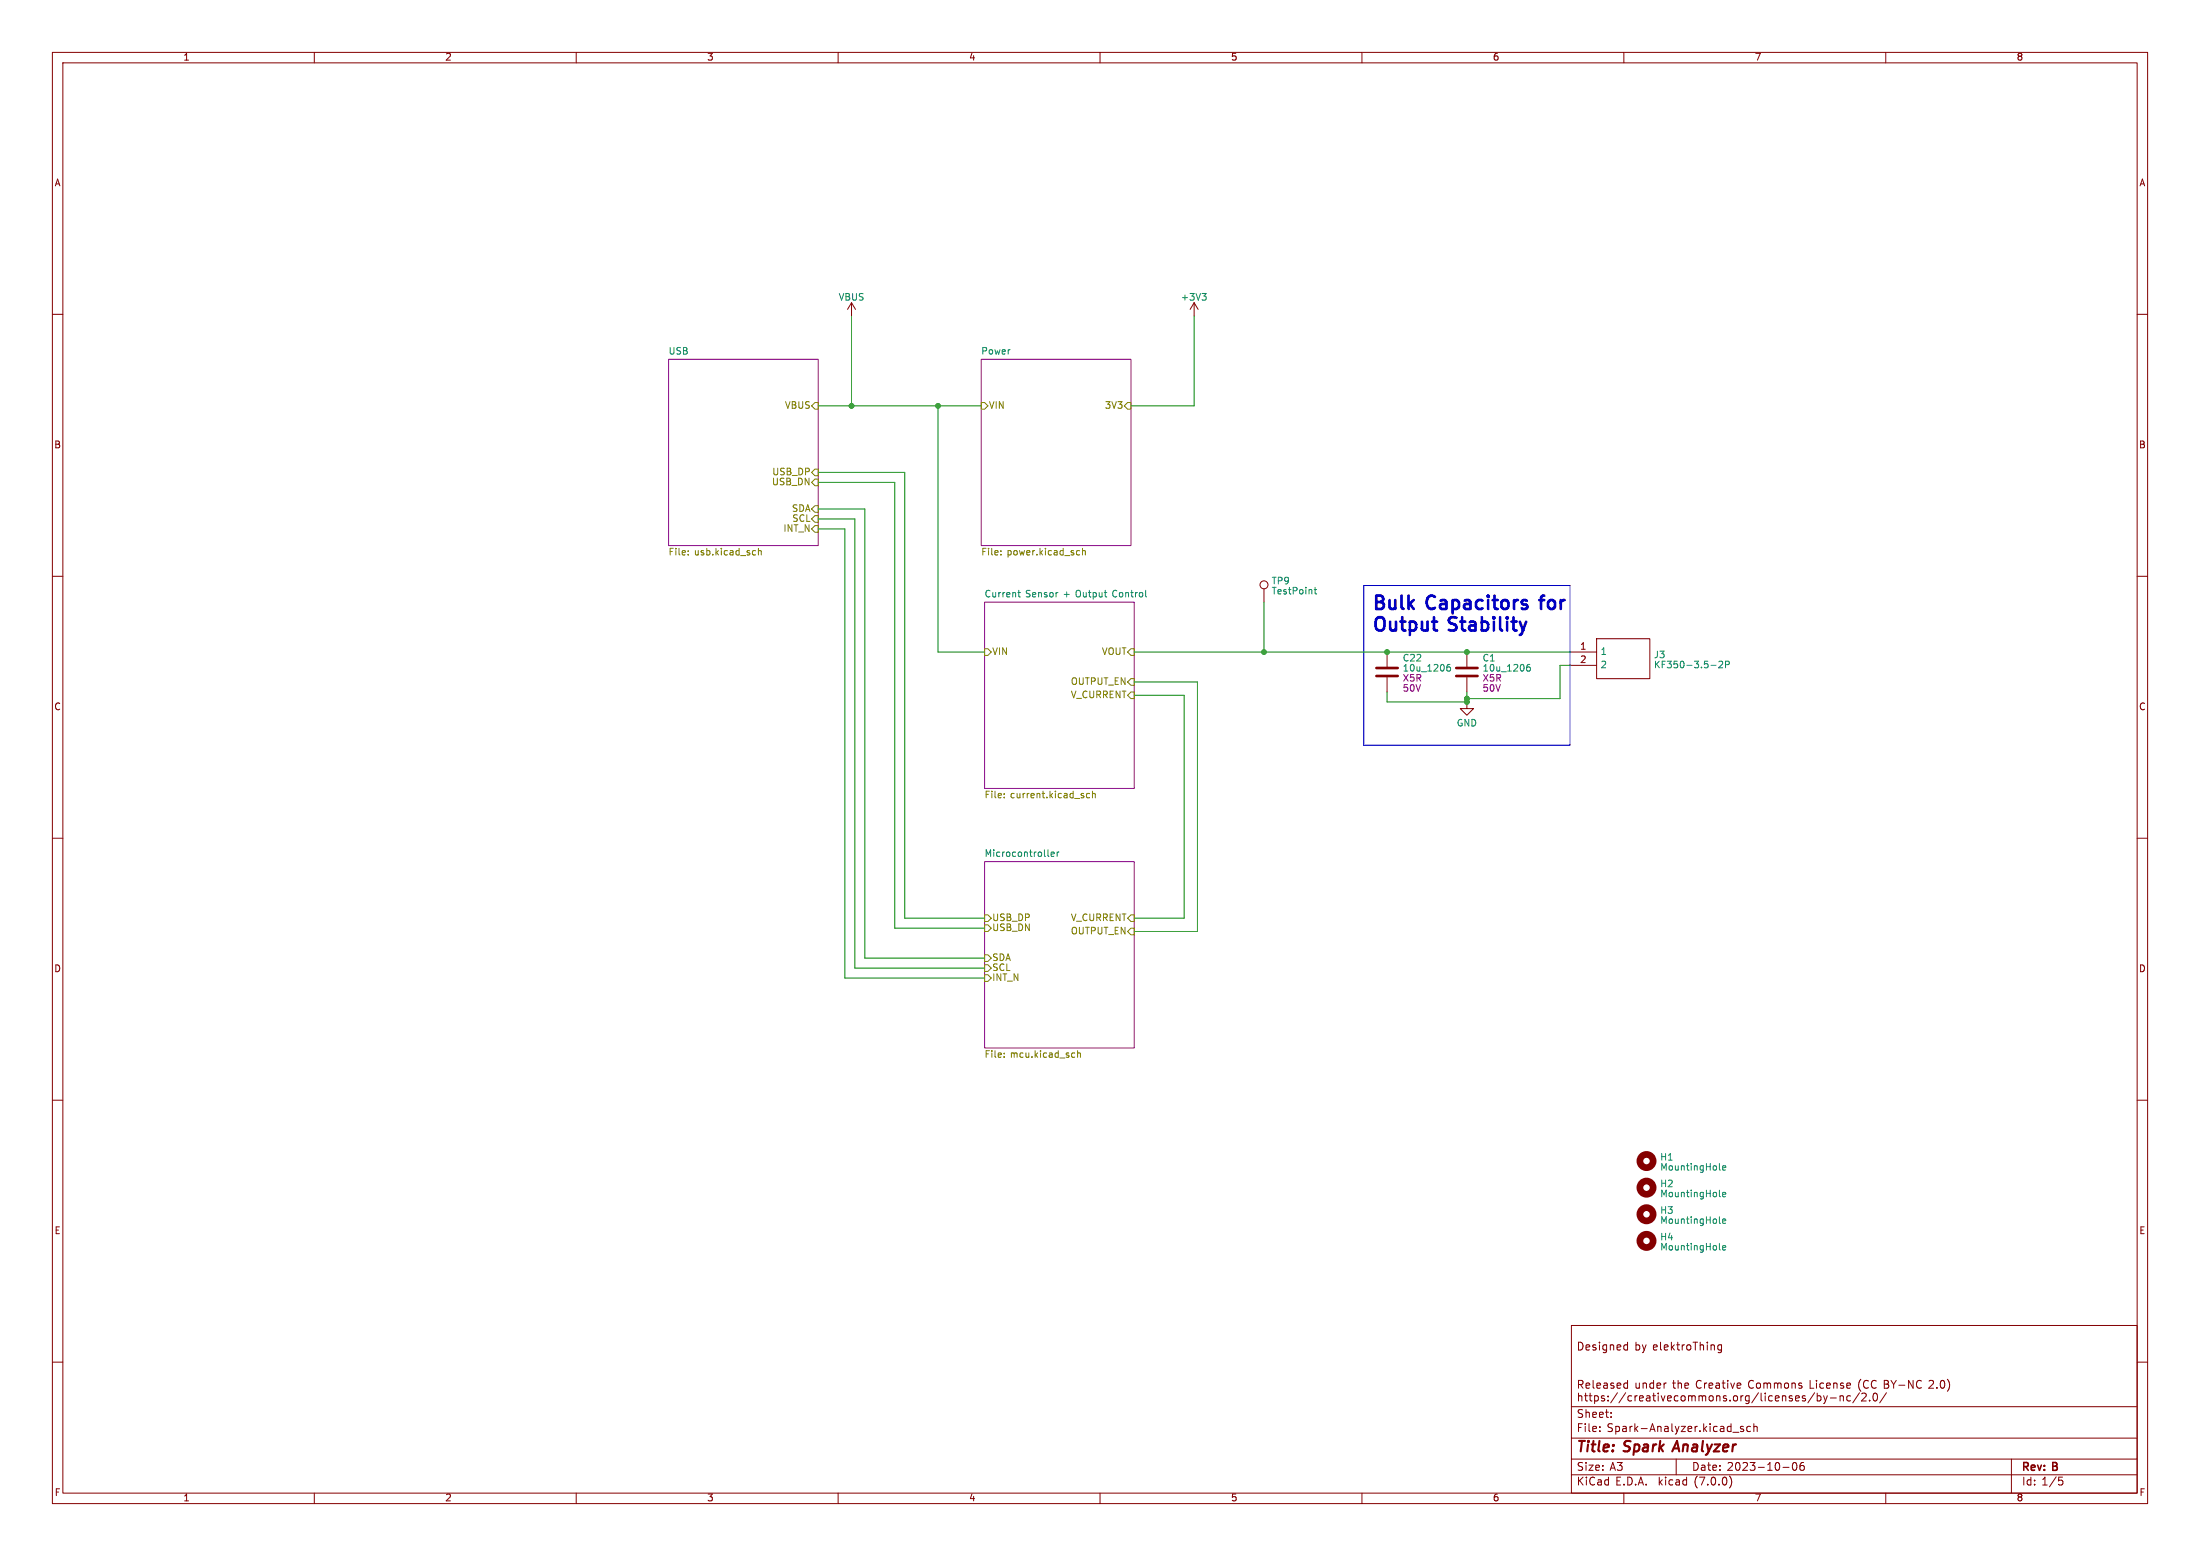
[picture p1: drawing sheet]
<svg xmlns="http://www.w3.org/2000/svg" width="420mm" height="297mm" viewBox="0 0 420 297" stroke-linecap="round" stroke-linejoin="round" font-family="sans-serif">
<g fill="none" stroke="#840000" stroke-width=".19">
<path d="M10 10h400v277h-400zM12 12h396v273h-396zM60 10v2M110 10v2M160 10v2M210 10v2M260 10v2M310 10v2M360 10v2M10 60h2M162.6 57.8l-.8 1.3M162.6 57.8v2.5"/>
<path d="M162.6 57.8l.7 1.3M228 57.8l-.8 1.3M228 57.8v2.5M228 57.8l.7 1.3M408 60h2M10 110h2M241.3 112.4v2.5M408 110h2M264.8 124.5v2.8M264.8 129.3v2.8M280 134v1.3h1.3l-1.3 1.2-1.2-1.2h1.2M280 124.5v2.8"/>
<path d="M280 129.3v2.8M299.7 124.5h5.1M299.7 127h5.1M304.8 121.9h10.2v7.6h-10.2zM10 160h2M408 160h2M10 210h2M408 210h2M10 260h2M300 253h108v32h-108zM301.3 256.2a.76 .76 0 0 1 .9 .7 .76 .76 0 0 1-.9 .8zM302.8 257.2l.7-.1-.1-.3-.4-.1-.2 .2v.7h.6"/>
<path d="M304.6 256.8l-.3-.1-.2 .2v.2l.5 .2v.3h-.5M305.3 256.2v.1M305.3 256.7v1M306.7 256.8l-.4-.1-.3 .3 .1 .6h.6M306.7 256.7v1.2l-.3 .3-.3-.1M307.4 256.8l.2-.1 .4 .1 .1 .9M307.4 256.7v1M308.7 257.2l.7-.1-.1-.3-.4-.1-.2 .2 .1 .7h.5M310.7 256.8l-.4-.1-.3 .3 .1 .6h.6M310.7 256.2v1.5M312.3 256.8l.4-.1 .3 .3-.1 .6h-.6M312.3 256.2v1.5"/>
<path d="M313.5 256.7l.4 1M313.9 257.7l-.4 .5M314.2 256.7l-.3 1M315.6 257.2l.8-.1-.1-.3-.4-.1-.3 .2 .1 .7h.6M317 256.2v1.3l.2 .2M317.7 257.2l.7-.1v-.3l-.5-.1-.2 .2 .1 .7h.6M319.1 256.2v1.5M319.2 257.1l.4 .6M319.6 256.7l-.5 .6M320.1 256.7h.5M320.3 256.2v1.3l.3 .2M321.1 256.7v1"/>
<path d="M321.6 256.7l-.3 .1-.2 .2M322.1 256.8l.4-.1 .3 .3v.4l-.3 .3-.4-.1-.1-.2zM323.2 256.2h.9M323.6 256.2v1.5M324.6 256.8l.2-.1 .3 .1 .1 .9M324.6 256.2v1.5M325.9 256.2v.1M325.9 256.7v1M326.6 256.8l.3-.1 .3 .1 .1 .9M326.6 256.7v1M328.6 256.8l-.4-.1-.3 .3 .2 .6h.5M328.6 256.7v1.2l-.2 .3-.4-.1"/>
<path d="M408 260h2M300 278.5h108M300 274.5h108M300 268.5h108M301.3 263.5v1.5M301.3 265.9v1.5M301.3 266.6l.3-.2 .3 .1 .1 .9M301.7 264.3l.5 .7M302.1 264.1l-.2 .2h-.6M302.5 266.4h.6M302.7 265.9v1.3l.4 .2M302.8 264.1v.8h.6"/>
<path d="M303.3 266.4h.6M303.4 264.1l.1 .2-.7 .2M303.6 265.9v1.3l.3 .2M304.1 263.5v1.3l.2 .2M304.4 266.5l.4-.1 .3 .3-.1 .6h-.6M304.4 266.4v1.5M304.9 264.1v.8h.6M305.4 273.1v.2M305.4 272.3v.2M305.5 264.1l.1 .2-.8 .2M306.3 266.5l-.4-.1-.2 .2 .1 .2 .5 .2v.3h-.6M306.8 264.1v.9"/>
<path d="M306.8 264.3l-.5 .1a.29 .29 0 0 0-.2 .3 .29 .29 0 0 0 .2 .3l.5-.1M307 267.3v.1M307 266.5v.1M307.6 270.4v.2M307.6 269.6v.2M307.6 264.1v.3l.5 .2v.2l-.2 .2-.4-.1M308.8 264.1v.8h.5M308.8 265.8l-1.3 2M309.3 264.1l.1 .2-.7 .2M310.1 264.1v.7l.2 .2 .4-.1M310.3 264l.4 .1M310.3 265.8l-1.2 2"/>
<path d="M310.7 263.5v1.5M311.5 266.5l-.4-.1-.3 .3 .1 .6h.6M312.1 266.4v1M312.3 264l.1 .9 .3 .1 .3-.2M312.6 266.4l-.3 .1-.2 .2M313 264v1M313 266.9l.7-.1-.1-.3-.4-.1-.2 .2 .1 .7h.5M313.7 264.1l.2-.1 .3 .1 .1 .9M313.7 264v1M314.3 266.5h.6l.1 .9M315 266.8h-.5a.29 .29 0 0 0-.2 .3 .29 .29 0 0 0 .2 .3l.5-.1M315.5 266.4h.6"/>
<path d="M315.7 263.5v1.5M315.7 264.1l-.5-.1-.2 .3 .1 .6h.6M315.7 265.9v1.3l.4 .2M316.3 264.5l.7-.2v-.2l-.5-.1-.2 .2 .1 .7h.6M316.6 265.9v.2M316.6 266.4v1M317.1 266.4l.4 1 .3-1M317.7 264v1M318.1 264l-.3 .1-.1 .2M318.3 266.9l.8-.1-.1-.3-.4-.1-.3 .2 .1 .7h.6M319.3 264h.6M319.5 263.5v1.3l.4 .2"/>
<path d="M320 278.5v3M320.3 266.5l-.4-.1-.3 .3 .2 .6h.5M320.4 264.1l.2-.1 .3 .1 .1 .9M320.4 263.5v1.5M321.1 266.5l.3-.1 .3 .3v.4l-.3 .3-.3-.1-.2-.2zM321.6 264.5l.8-.2-.1-.2-.4-.1-.3 .2 .1 .7h.6M322.3 266.4v1M322.3 266.6l.5-.2 .2 .2M323 266.6l.2-.2 .4 .1v.9M323 266.6v.8M324.3 266.6l.5-.2 .2 .2M324.3 266.4v1"/>
<path d="M324.8 263.6a.6 .6 0 0 0-.8 0 .6 .6 0 0 0-.2 .7 .56 .56 0 0 0 .3 .6 .56 .56 0 0 0 .7-.1M325 266.6l.2-.2 .4 .1v.9M325 266.6v.8M325.4 264v1M325.8 264l-.3 .1-.1 .2M326.3 264.5l.7-.2-.1-.2-.4-.1-.2 .2v.7h.6M326.4 266.5l.4-.1 .3 .3v.4l-.3 .3-.4-.1-.1-.2zM327.6 264.1h.6l.1 .9M327.7 266.6l.2-.2 .4 .1v.9M327.7 266.4v1M328.3 264.3l-.5 .1a.29 .29 0 0 0-.3 .3 .29 .29 0 0 0 .3 .3l.5-.1M328.8 264h.5"/>
<path d="M329 263.5v1.3l.3 .2M329.6 266.5l-.4-.1-.2 .2 .1 .2 .5 .2v.3h-.6M329.8 263.5v.1M329.8 264v1M330.3 267.3v.1M330.4 264l.4 1 .3-1M330.8 273.4h1.2M331 266.6l.2-.2 .4 .2 .1 .5-.1 .2-.4 .1-.2-.1zM331.6 264.5l.7-.2v-.2l-.5-.1-.2 .2 .1 .7h.6M332.3 266.4v1M332.8 266.4l-.3 .1-.2 .2M332.8 272.3h-.3l-.3 .2 .1 .2 .5 .1v.4h-.6"/>
<path d="M333.9 266.5l-.4-.1-.3 .3 .1 .6h.6M333.9 266.4v1.2l-.3 .3-.3-.1M334.2 272.3h-.5l-.2 .2 .1 .7h.6M334.7 263.6a.6 .6 0 0 0-.7 0 .6 .6 0 0 0-.2 .7 .56 .56 0 0 0 .3 .6 .56 .56 0 0 0 .6-.1M334.8 272.4l.2-.1h.4l.1 1M334.8 271.8v1.5M335.4 264.1l.4-.1 .3 .3v.4l-.3 .3-.4-.1-.1-.2zM335.7 265.8l-1.3 2M336.2 265.9v1.3l.2 .2M336.7 264.1l.5-.1 .2 .2M336.7 264v1M337 265.9v.2"/>
<path d="M337 266.4v1M337.4 264.2l.2-.2 .3 .1 .1 .9M337.4 264.2v.8M338.3 266.5l-.4-.1-.3 .3 .2 .6h.5M338.7 264.1l.5-.1 .2 .2M338.7 264v1M338.9 266.9l.7-.1v-.3l-.5-.1-.2 .2 .1 .7h.6M339.4 264.2l.2-.2 .3 .1 .1 .9M339.4 264.2v.8M340.3 266.6l.2-.2 .3 .1 .1 .9M340.3 266.4v1M340.8 264.1l.4-.1 .2 .3v.4l-.2 .3-.4-.1-.1-.2z"/>
<path d="M342.1 264.1l.2-.1 .4 .1v.9M342.1 264v1M342.1 266.5l-.3-.1-.2 .2v.2l.5 .2v.3h-.5M342.4 279.2h.1a.8 .8 0 0 1 .6 .7 .8 .8 0 0 1-.6 .8 .99 .99 0 0 1-.1-1.5zM342.8 266.9l.7-.1-.1-.3-.4-.1-.2 .2v.7h.6M343.9 264.1l-.3-.1-.2 .2v.2l.5 .2v.3h-.5M344.3 279.2a.59 .59 0 0 0-.7 .6v.6l.1 .2 .5 .1 .2-.2 .1-.5-.2-.2-.4-.1-.3 .3M344.6 266.5l-.3-.1-.2 .2v.2l.5 .2v.3h-.5M345.6 263.5v1.5h.7M346.4 265.8l-1.3 2M346.8 263.5v.1M346.8 264v1"/>
<path d="M346.9 266.5l.4-.1 .3 .3-.1 .6h-.6M346.9 265.9v1.5M348.1 264.1l-.4-.1-.3 .3 .2 .6h.5M348.1 266.4l.4 1M348.5 267.4l-.4 .5M348.7 264.5l.7-.2-.1-.2-.4-.1-.2 .2 .1 .7h.5M348.8 266.4l-.3 1M349.4 266.8h1.2M350.1 264.1l.2-.1 .3 .1 .1 .9M350.1 264v1M351.3 266.6l.2-.2 .3 .1 .1 .9M351.3 266.4v1"/>
<path d="M351.9 264.1l-.3-.1-.3 .2 .1 .2 .5 .2v.3h-.6M352.6 264.5l.7-.2-.1-.2-.4-.1-.2 .2v.7h.6M353.3 266.5l-.5-.1-.2 .3 .1 .6h.6M355 265.8l-1.3 2M355.2 263.3a1.73 1.73 0 0 0 0 2.3M355.4 266.1l.6-.2 .2 .2 .1 .2-1 1.1h1M356.7 263.6a.6 .6 0 0 0-.8 0 .6 .6 0 0 0-.2 .7 .56 .56 0 0 0 .3 .6 .56 .56 0 0 0 .7-.1M356.9 267.3v.1M357.8 266l.1-.1a.8 .8 0 0 1 .5 .8 .8 .8 0 0 1-.5 .7 1 1 0 0 1-.1-1.4zM358.2 263.6a.6 .6 0 0 0-.8 0 .6 .6 0 0 0-.2 .7 .56 .56 0 0 0 .3 .6 .56 .56 0 0 0 .7-.1M359.7 263.5h.5l.2 .1 .1 .3-.3 .3a.4 .4 0 0 1 .4 .4 .4 .4 0 0 1-.3 .4h-.6zM359.7 264.2h.5"/>
<path d="M360.1 265.8l-1.3 2M361 263.5l.5 .8M361.5 264.3v.7M362 263.5l-.5 .8M362.5 264.4h1.1M365.2 263.5v1.5l-.8-1.5v1.5M366.8 263.6a.6 .6 0 0 0-.8 0 .6 .6 0 0 0-.1 .7 .56 .56 0 0 0 .2 .6 .56 .56 0 0 0 .7-.1M368.3 263.6l.5-.1 .2 .1 .1 .3-.9 1.1h.9M369.8 264.8v.2M370.6 263.6l.2-.1a.8 .8 0 0 1 .5 .7 .8 .8 0 0 1-.5 .8 1 1 0 0 1-.2-1.4zM371.8 263.3a1.72 1.72 0 0 1 0 2.3M384 278.5v6.5"/>
<path d="M60 285v2M110 285v2M160 285v2M210 285v2M260 285v2M300 281.5h108M310 285v2M330.2 281.8a1.74 1.74 0 0 1 0 2.2M340.4 280.1h1.1M360 285v2M393.2 282.5h.3l.3 .3-.1 .6-.5 .1"/>
<circle cx="241.3" cy="111.6" r=".76"/>
</g>
<path d="M320.2 275l-1 2" fill="none" stroke="#840000" stroke-width=".4"/>
<g fill="#fff" stroke="#fff" stroke-width=".19">
<path d="M188 114.9h28.5v35.6h-28.5z"/>
<path d="M127.6 68.6h28.6v35.5h-28.6z"/>
<path d="M188 164.5h28.5v35.5h-28.5z"/>
<path d="M187.3 68.6h28.6v35.5h-28.6z"/>
</g>
<path d="M127.6 68.6h28.6v35.5h-28.6zM187.3 68.6h28.6v35.5h-28.6zM188 114.9h28.5v35.6h-28.5zM188 164.5h28.5v35.5h-28.5z" fill="none" stroke="#840084" stroke-width=".19"/>
<g fill="none" stroke="#848400" stroke-width=".19">
<path d="M154.9 77.5l.7-.7h.6v1.3h-.6zM187.3 76.8h.7l.6 .7-.6 .6h-.7zM215.3 76.8h.6v1.3h-.6l-.7-.6zM154.9 90.2l.7-.7h.6v1.3h-.6zM154.9 92.1l.7-.7h.6v1.3h-.6zM154.9 97.2l.7-.7h.6v1.3h-.6zM154.9 99.1l.7-.7h.6v1.3h-.6zM131.4 105.8v.1M131.4 105.1v.2M144.8 104.7v1.2M144.8 105.2l.2-.1h.3v.8M155.6 100.3h.6v1.3h-.6l-.7-.6z"/>
<path d="M191.1 105.8v.1M191.1 105.1v.2M205.7 105.1h.4M206.1 105.9h-.4M206.7 105.2l.1-.1h.3l.1 .8M206.7 104.7v1.2M188 123.8h.6l.6 .7-.6 .6h-.6zM215.9 123.8h.6v1.3h-.6l-.6-.6zM215.9 132.1h.6v1.3h-.6l-.6-.7zM215.9 129.5h.6v1.3h-.6l-.6-.6zM191.7 152.2v.1M191.7 151.5v.1"/>
<path d="M208 151.5l-.3-.1-.3 .3 .1 .5h.5M208.6 151.6l.1-.2 .3 .1 .1 .8M208.6 151v1.3M188 176.5h.6l.6 .7-.6 .6h-.6zM188 174.6h.6l.6 .7-.6 .6h-.6zM215.9 174.6h.6v1.3h-.6l-.6-.6zM215.9 177.2h.6v1.2h-.6l-.6-.6zM188 182.2h.6l.6 .7-.6 .6h-.6zM188 186.1h.6l.6 .6-.6 .6h-.6zM188 184.2h.6l.6 .6-.6 .6h-.6zM191.7 201.7v.1M191.7 201v.2"/>
<path d="M205.1 201h.1M205.2 201.8h-.1M205.7 200.5v1.3M205.7 201.1l.2-.1h.3l.1 .8"/>
</g>
<g fill="none" stroke="#008484" stroke-width=".19">
<path d="M229.5 56h.8l-.5 .5M230 56.5l.3 .2v.3l-.3 .3M194.3 113.1h.5M194.5 112.7v1.1l.3 .1M218.8 113.9h.1M250.9 112.5h.5M251.1 112.1v1.1l.3 .2M276.8 126.8l-.4 .1a.86 .86 0 0 0 0 1.2l.5-.1v-.5l-.2-.2-.4 .1-.1 .1M292 126.8l-.3 .1a.86 .86 0 0 0 0 1.2l.4-.1 .1-.5-.3-.2-.3 .1-.2 .1M326.6 127h1M328.1 126.3l.5-.1 .3 .4-.8 .9h.8M329.4 126.9l.6-.1 .1-.2v-.3l-.7-.1v1.3"/>
<path d="M200.1 163.4l.1 .1M200.7 163.1l.6-.2-.1-.2-.4-.1-.1 .2v.6h.5M201.8 162.6v.9M202.2 162.6l-.4 .3M328.3 228.4h.1M328.3 238.5l.1 .1M328.3 223.3l.1 .1M328.3 233.5h.1M328.9 228l.6-.1-.1-.2-.4-.1-.1 .2v.6h.5M328.9 222.9l.6-.1-.1-.2-.4-.1-.1 .2v.6h.5M328.9 233.1l.6-.1-.1-.3h-.4l-.1 .2v.6h.5M328.9 238.2l.6-.1-.1-.3h-.4l-.1 .1v.6h.5"/>
</g>
<path d="M262.8 129h4M262.8 127.5h4M278 129h4.1M278 127.5h4.1" fill="none" stroke="#840000" stroke-width=".51"/>
<g fill="none" stroke="#840000" stroke-width="1.3">
<circle cx="314.3" cy="236.9" r="1.27"/>
<circle cx="314.3" cy="221.6" r="1.27"/>
<circle cx="314.3" cy="226.7" r="1.27"/>
<circle cx="314.3" cy="231.8" r="1.27"/>
</g>
<path d="M293.8 114.5h1" fill="none" stroke="#0000c2" stroke-width=".51"/>
<path d="M260.3 111.8h39.4v30.4h-39.4z" fill="none" stroke="#0000c2" stroke-width=".19"/>
<g fill="none" stroke="#008400" stroke-width=".19">
<path d="M156.2 77.5h31.1M162.6 60.3v17.2M179.1 77.5v47h8.9M228 60.3v17.2h-12.1M156.2 97.2h8.9v85.7h22.9M156.2 90.2h16.5v85.1h15.3M156.2 99.1h7v85.7h24.8M156.2 92.1h14.6v85.1h17.2M156.2 101h5.1v85.7h26.7M241.3 114.9v9.6M216.5 130.2h12.1v47.6h-12.1M216.5 124.5h83.2"/>
<path d="M216.5 132.7h9.6v42.6h-9.6M264.8 132.1v1.9h15.2v-1.9M299.7 127h-1.9v6.4h-17.8"/>
</g>
<g fill="#008400" stroke="#008400" stroke-width=".19">
<circle cx="241.3" cy="124.5" r=".46"/>
<circle cx="264.8" cy="124.5" r=".46"/>
<circle cx="280" cy="124.5" r=".46"/>
<circle cx="280" cy="134" r=".46"/>
<circle cx="280" cy="133.4" r=".46"/>
<circle cx="162.6" cy="77.5" r=".46"/>
<circle cx="179.1" cy="77.5" r=".46"/>
</g>
<g font-size="3.5" fill="#0000c2">
<text x="262.1" y="116.8">Bulk</text>
<text x="272.6" y="116.8">Capacitors</text>
<text x="295.1" y="116.8">for</text>
<text x="262.1" y="120.9">Output</text>
<text x="276.9" y="120.9">Stability</text>
</g>
<g font-size="2.8" fill="#840000">
<text x="301" y="277.8">Title:</text>
<text x="310.1" y="277.8">Spark</text>
<text x="320.2" y="277.8">Analyzer</text>
</g>
<g font-size="2.1" fill="#840000">
<text x="301" y="262.9">Designed</text>
<text x="301" y="273.6">File:</text>
<text x="301" y="270.9">Sheet:</text>
<text x="306.8" y="273.6">Spark-Analyzer.kicad_sch</text>
<text x="301" y="281">Size:</text>
<text x="307.3" y="281">A3</text>
<text x="323" y="281">Date:</text>
<text x="329.7" y="281">2023-10-06</text>
<text x="386" y="281.2">Rev:</text>
<text x="392" y="281.2">B</text>
<text x="301" y="283.8">KiCad</text>
<text x="308.4" y="283.8">E.D.A.</text>
<text x="316.6" y="283.8">kicad</text>
<text x="323.6" y="283.8">(7.0.0)</text>
<text x="386" y="283.8">Id: 1/5</text>
</g>
<g font-size="1.8" fill="#840000">
<text x="35" y="11.8">1</text>
<text x="85" y="11.8">2</text>
<text x="135" y="11.8">3</text>
<text x="185" y="11.8">4</text>
<text x="235" y="11.8">5</text>
<text x="285" y="11.8">6</text>
<text x="335" y="11.8">7</text>
<text x="385" y="11.8">8</text>
<text x="10.4" y="35.8">A</text>
<text x="408.4" y="35.8">A</text>
<text x="10.3" y="85.8">B</text>
<text x="408.3" y="85.8">B</text>
<text x="301.6" y="124.2">1</text>
<text x="301.6" y="126.7">2</text>
<text x="10.3" y="135.8">C</text>
<text x="408.3" y="135.8">C</text>
<text x="10.3" y="185.8">D</text>
<text x="408.3" y="185.8">D</text>
<text x="10.4" y="235.8">E</text>
<text x="408.3" y="235.8">E</text>
<text x="10.4" y="285.8">F</text>
<text x="35" y="286.8">1</text>
<text x="85" y="286.8">2</text>
<text x="135" y="286.8">3</text>
<text x="185" y="286.8">4</text>
<text x="235" y="286.8">5</text>
<text x="285" y="286.8">6</text>
<text x="335" y="286.8">7</text>
<text x="385" y="286.8">8</text>
<text x="408.4" y="285.8">F</text>
</g>
<g font-size="1.8" fill="#008484">
<text x="160" y="57.6">VBUS</text>
<text x="225.4" y="57.6">+3V3</text>
<text x="127.6" y="67.9">USB</text>
<text x="187.3" y="67.9">Power</text>
<text x="242.7" y="111.8">TP9</text>
<text x="242.7" y="113.7">TestPoint</text>
<text x="188" y="114.2">Current</text>
<text x="195.8" y="114.2">Sensor</text>
<text x="203.1" y="114.2">+</text>
<text x="205.6" y="114.2">Output</text>
<text x="212.7" y="114.2">Control</text>
<text x="305.6" y="125.3">1</text>
<text x="315.7" y="125.9">J3</text>
<text x="267.7" y="126.5">C22</text>
<text x="267.7" y="128.5">10u_1206</text>
<text x="283" y="126.5">C1</text>
<text x="283" y="128.5">10u_1206</text>
<text x="305.6" y="127.8">2</text>
<text x="315.7" y="127.8">KF350-3.5-2P</text>
<text x="278" y="138.9">GND</text>
<text x="188" y="163.8">Microcontroller</text>
<text x="316.9" y="221.8">H1</text>
<text x="316.9" y="226.9">H2</text>
<text x="316.9" y="223.7">MountingHole</text>
<text x="316.9" y="228.8">MountingHole</text>
<text x="316.9" y="232">H3</text>
<text x="316.9" y="233.9">MountingHole</text>
<text x="316.9" y="237">H4</text>
<text x="316.9" y="239">MountingHole</text>
</g>
<g font-size="1.8" fill="#848400">
<text x="149.7" y="78.3">VBUS</text>
<text x="188.8" y="78.3">VIN</text>
<text x="210.8" y="78.3">3V3</text>
<text x="147.2" y="92.9">USB_DN</text>
<text x="147.3" y="91">USB_DP</text>
<text x="149.4" y="101.8">INT_N</text>
<text x="151.1" y="98">SDA</text>
<text x="151.1" y="99.9">SCL</text>
<text x="127.6" y="106.4">File:</text>
<text x="132.6" y="106.4">usb.kicad_sch</text>
<text x="187.3" y="106.4">File:</text>
<text x="192.3" y="106.4">power.kicad_sch</text>
<text x="189.4" y="125.3">VIN</text>
<text x="210.2" y="125.3">VOUT</text>
<text x="204.3" y="131">OUTPUT_EN</text>
<text x="204.3" y="133.5">V_CURRENT</text>
<text x="188" y="152.7">File:</text>
<text x="192.9" y="152.7">current.kicad_sch</text>
<text x="189.4" y="178">USB_DN</text>
<text x="189.4" y="176.1">USB_DP</text>
<text x="204.3" y="176.1">V_CURRENT</text>
<text x="204.3" y="178.6">OUTPUT_EN</text>
<text x="189.4" y="183.7">SDA</text>
<text x="189.4" y="185.6">SCL</text>
<text x="189.4" y="187.5">INT_N</text>
<text x="188" y="202.3">File:</text>
<text x="192.9" y="202.3">mcu.kicad_sch</text>
</g>
<g font-size="1.8" fill="#840084">
<text x="267.7" y="130.4">X5R</text>
<text x="283" y="130.4">X5R</text>
<text x="267.7" y="132.3">50V</text>
<text x="283" y="132.3">50V</text>
</g>
</svg>
